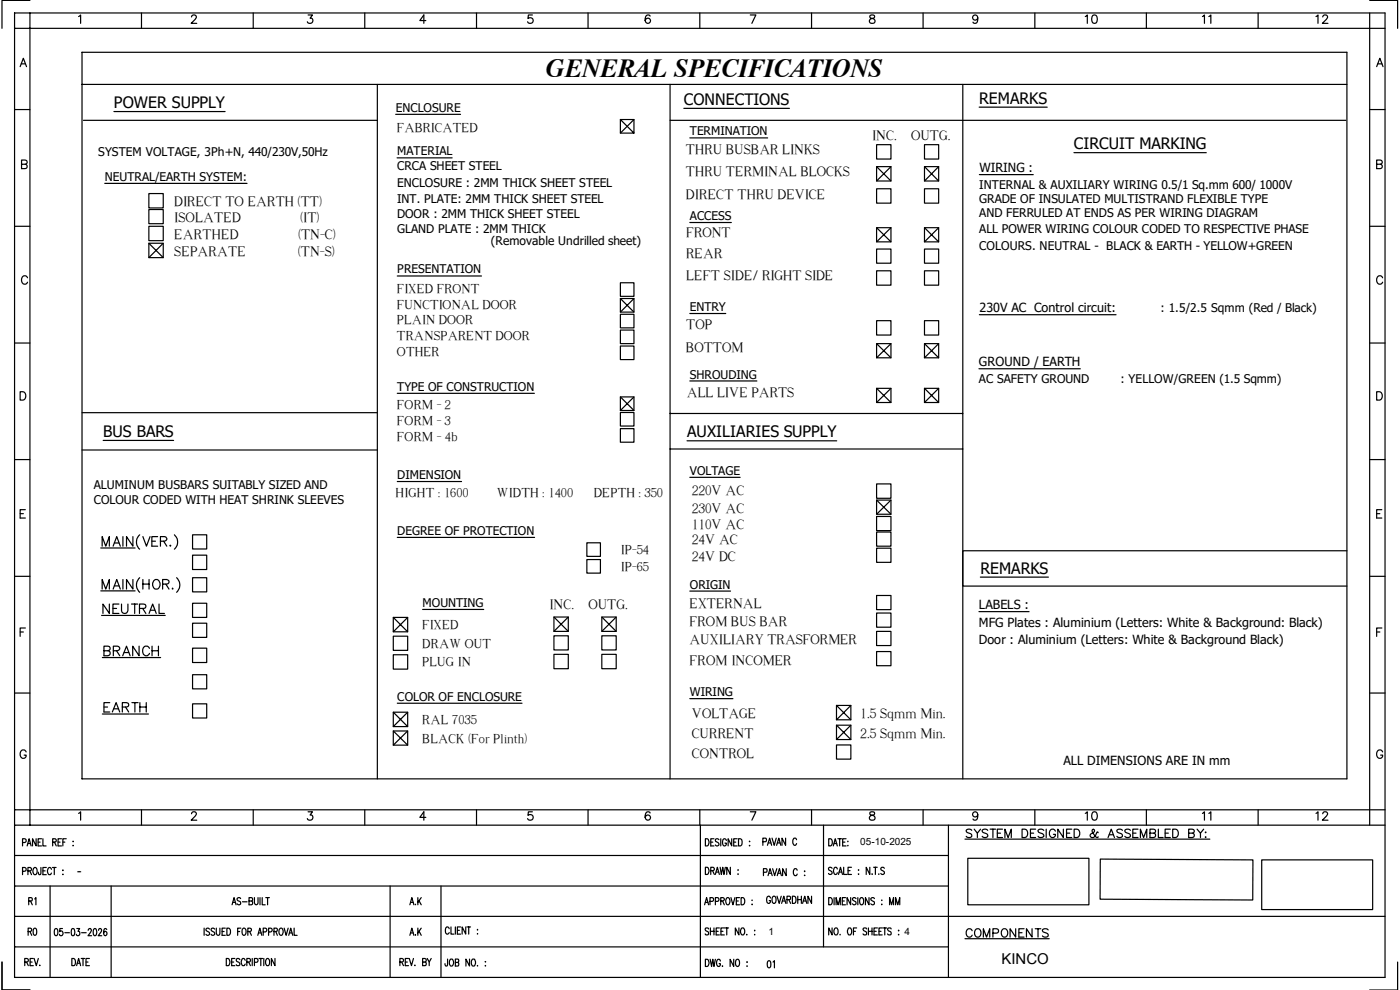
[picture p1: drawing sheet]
<svg xmlns="http://www.w3.org/2000/svg" width="297mm" height="210mm" viewBox="0 0 297 210" stroke-linecap="round" stroke-linejoin="round" font-family="sans-serif">
<g fill="none" stroke="#000" stroke-width=".25">
<path d="M3.1 6h290.7M3.1 2.8h290.7v204.5h-290.7zM4.3 14.1l.7-1.7 .6 1.7M4.5 13.5h.9M6.3 .1h-5.9v5.9M6.4 2.8v172.2M16.7 3.5l.4-.3v1.8M17.4 11.1h268.4v154.1h-268.4zM17.4 17.9h268.4M30 2.8v3.2M40.6 3.6l.4-.4 .6 .1a.55 .55 0 0 1-.2 .8l-.8 .9h1.1M53.7 2.8v3.2"/>
<path d="M65.4 3.2h.9l-.5 .7a.59 .59 0 0 1 .4 .9 .59 .59 0 0 1-1-.2M77.4 2.8v3.2M80.1 17.9v147.3M90.3 4.4h-1.2l.8-1.2v1.8M101.1 2.8v3.2M112.9 3.2h-.8l-.1 .7a.63 .63 0 0 1 1 0 .63 .63 0 0 1-.2 1 .63 .63 0 0 1-.9-.3M124.8 2.8v3.2M137.9 3.4a.52 .52 0 0 0-.7-.1 .98 .98 0 0 0 .3 1.7 .57 .57 0 0 0 .5-.6 .57 .57 0 0 0-.6-.6 .57 .57 0 0 0-.5 .6M142.2 17.9v147.3M148.5 2.8v3.2M159.2 3.2h1.2l-.9 1.8M172.2 2.8v3.2"/>
<path d="M184.6 3.3a.36 .36 0 0 0 .2 .6 .64 .64 0 0 1 .7 .2 .64 .64 0 0 1 0 .8l-.6 .1a.51 .51 0 0 1-.5-.6 .51 .51 0 0 1 .6-.5h.3a.36 .36 0 0 0 .2-.6zM195.8 2.8v3.2M204.3 17.9v147.3M207.4 3.8a.55 .55 0 0 1-.7 .4 .55 .55 0 0 1-.2-.8 .55 .55 0 0 1 .8 0 1.23 1.23 0 0 1-.4 1.6l-.4-.1-.1-.2M219.5 2.8v3.2M230.3 3.5l.4-.3v1.8M231.9 3.3a.58 .58 0 0 1 .8 .2 .9 .9 0 0 1-.6 1.5 1.14 1.14 0 0 1-.2-1.7zM243.2 2.8v3.2M255.1 3.5l.4-.3v1.8M256.5 3.5l.4-.3v1.8M266.9 2.8v3.2M279.2 3.5l.4-.3v1.8"/>
<path d="M280.6 3.6l.4-.4 .6 .1a.55 .55 0 0 1-.2 .8l-.9 .9h1.2M290.6 .1h5.9v5.9M290.6 2.8v172.2M292.1 14.1l.6-1.7 .7 1.7M292.3 13.5h.9M3.1 23.2h3.2M5.3 34.8a.47 .47 0 0 1 .5 .5 .47 .47 0 0 1-.5 .5h-.7v-1.8h.7l.4 .1 .1 .4-.2 .3h-1M17.7 25.5h62.4M22.2 38.9h30.2M24.2 23.7h23.6M83.9 24.3h13.8M84.2 33.5h11.7"/>
<path d="M131.6 25.4h2.9v2.8h-2.9v-2.8l2.9 2.8M134.5 25.4l-2.9 2.8M142.2 25.5h143.3M145.1 23h22.4M146.3 29.3h16.6M186 30.7h3v3h-3zM186 35.3h3v3.1h-3zM186 35.3l3 3.1M189 35.3l-3 3.1M196.1 30.7h3v3h-3zM196.1 35.3h3v3.1h-3zM196.1 35.3l3 3.1"/>
<path d="M199.1 35.3l-3 3.1M207.7 22.7h14.5M207.8 37h11.4M227.8 32.4h28.1M290.6 23.2h3.2M292.8 34.8a.47 .47 0 0 1 .5 .5 .47 .47 0 0 1-.5 .5h-.7v-1.8h.7l.4 .1v.4l-.1 .3h-1M3.1 48h3.2M5.8 58.9a.65 .65 0 0 0-.7-.4 .65 .65 0 0 0-.5 .7v.4a.65 .65 0 0 0 .5 .7 .65 .65 0 0 0 .7-.4M31.6 44.5h3v3h-3zM31.6 51.6h3v3.1h-3zM31.6 48h3v3.1h-3zM31.6 41.1h3v3h-3z"/>
<path d="M31.6 51.6l3 3.1M34.6 51.6l-3 3.1M84.3 58.5h17.9M131.6 60h2.9v2.9h-2.9zM146.3 47.2h8.9M186 57.4h3v3.1h-3zM186 52.8h3v3h-3zM186 48.3h3v3h-3zM186 40h3v3.1h-3zM186 48.3l3 3M189 48.3l-3 3M196.1 57.4h3v3.1h-3z"/>
<path d="M196.1 52.8h3v3h-3zM196.1 48.3h3v3h-3zM196.1 40h3v3.1h-3zM196.1 48.3l3 3M199.1 48.3l-3 3M290.6 48h3.2M293.3 58.9a.65 .65 0 0 0-.7-.4 .65 .65 0 0 0-.5 .7v.4a.65 .65 0 0 0 .5 .7 .65 .65 0 0 0 .7-.4M3.1 72.8h3.2M131.6 66.7h2.9v2.9h-2.9zM131.6 73.4h2.9v2.9h-2.9zM131.6 70h2.9v2.9h-2.9zM131.6 63.3h2.9v2.9h-2.9z"/>
<path d="M131.6 63.3l2.9 2.9M134.5 63.3l-2.9 2.9M146.3 66.5h7.7M186 72.9h3v3h-3zM186 68h3v3.1h-3zM186 72.9l3 3M189 72.9l-3 3M196.1 72.9h3v3h-3zM196.1 68h3v3.1h-3zM196.1 72.9l3 3M199.1 72.9l-3 3M207.7 78.2h21.5"/>
<path d="M207.8 66.8h29M290.6 72.8h3.2M3.1 97.5h3.2M4.3 83.1h.6a.95 .95 0 0 1 .6 .9 .95 .95 0 0 1-.6 .9h-.6zM17.4 87.5h62.7M17.4 95.5h62.7M21.9 93.4h14.9M84.3 83.4h29.1M131.6 84.2h2.9v2.9h-2.9zM131.6 90.9h2.9v2.9h-2.9zM131.6 87.5h2.9v2.9h-2.9zM131.6 84.2l2.9 2.9"/>
<path d="M134.5 84.2l-2.9 2.9M142.2 87.7h62.1M142.2 95.2h62.1M145.8 93.5h31.7M146.3 80.8h14.3M186 82.4h3v3h-3zM186 82.4l3 3M189 82.4l-3 3M196.1 82.4h3v3h-3zM196.1 82.4l3 3M199.1 82.4l-3 3M290.6 97.5h3.2"/>
<path d="M292.1 83.1h.6a.95 .95 0 0 1 .6 .9 .95 .95 0 0 1-.6 .9h-.6zM4.3 109h.7M5.4 108.1h-1.1v1.8h1.1M21.4 116.2h7.3M21.7 115.9v-2.1l.7 2.1 .8-2.1v2.1M24 115.9l.8-2.1 .7 2.1M24.3 115.2h.9M26.1 113.8v2.1M28.2 113.8v2.1l-1.4-2.1v2.1M29.6 113.5a2.04 2.04 0 0 0 0 3M30.3 113.8l.8 2.1 .7-2.1M32.2 114.8h.8"/>
<path d="M33.4 113.8h-1.2v2.1h1.2M34 114.8l1.2-.1a.43 .43 0 0 0 0-.8l-1.2-.1v2.1M34.7 114.8l.7 1.1M36.2 115.7h-.2l.2 .2v-.2M37 113.5a2.04 2.04 0 0 1 0 3M40.9 113.5h3v3h-3zM40.9 117.8h3v3h-3zM84.3 102.2h13.6M84.3 114h29.1M124.5 118.7h2.9v2.9h-2.9zM124.5 115.1h2.9v2.9h-2.9zM146.3 101.3h10.7"/>
<path d="M186 106.1h3v3h-3zM186 112.9h3v3h-3zM186 116.3h3v3h-3zM186 109.6h3v3h-3zM186 102.7h3v3h-3zM186 106.1l3 3M189 106.1l-3 3M285.7 116.8h-81.4v7.5h81.4M292.1 109h.6M293.2 108.1h-1.1v1.8h1.1M3.1 122.3h3.2M4.3 134.1h.7"/>
<path d="M5.4 133.2h-1.1v1.8M21.4 125.3h7.3M21.5 130.6h13.6M21.7 125v-2.1l.7 2.1 .8-2.1v2.1M21.7 139.5h12.4M22.1 138l1.1-.1 .2-.2-.2-.5-1.1-.1v2h.8l.4-.2v-.7l-.4-.2M23.2 128.1v2l-1.4-2v2M24 129.1h.7M24 125l.8-2.1 .7 2.1M24 138l1.2-.1a.43 .43 0 0 0 0-.7l-1.2-.1v2M24.3 124.3h.9M24.7 138l.7 1.1"/>
<path d="M25.2 128.1h-1.2v2h1.2M25.8 128.1v1.4a.68 .68 0 0 0 .7 .6 .68 .68 0 0 0 .6-.6v-1.4M26 139.1l.8-2 .8 2M26.1 122.9v2.1M26.3 138.4h1M27.9 128.1h1.3M28.2 122.9v2.1l-1.4-2.1v2.1M28.6 128.1v2M29.5 137.1v2l-1.3-2v2M29.6 129.1l1.2-.1 .1-.3v-.4l-.4-.2h-.9v2M29.6 122.6a2.08 2.08 0 0 0 0 3M30.3 129.1l.6 1"/>
<path d="M30.3 122.9v2.1M30.3 123.9h1.3M31.6 130.1l.8-2 .7 2M31.6 122.9v2.1M31.7 137.5a.71 .71 0 0 0-1.1-.3 1.23 1.23 0 0 0 .2 1.9 .8 .8 0 0 0 .9-.5M31.9 129.5h1M32.3 137.1v2M32.3 138h1.3M32.6 123.2a.75 .75 0 0 1 .8-.2 .75 .75 0 0 1 .6 .7v.5a.78 .78 0 0 1-.8 .8 .78 .78 0 0 1-.8-.8v-.5zM33.6 137.1v2M33.7 128.1v2h1.2M34.5 123.9h.9a.49 .49 0 0 0 .4-.8l-.4-.2h-.9v2.1"/>
<path d="M35.2 123.9l.7 1.1M36.6 124.8l-.1 .1h.2M37.5 122.6a2.08 2.08 0 0 1 0 3M40.9 128h3v3h-3zM40.9 137.5h3v3h-3zM40.9 122.6h3v3h-3zM40.9 132.2h3v3h-3zM83.4 131h3.1v3h-3.1zM83.4 135h3.1v3h-3.1zM83.4 138.9h3.1v3h-3.1zM83.4 131l3.1 3M86.5 131l-3.1 3"/>
<path d="M89.7 129.3h12.9M117.5 130.9h3.1v3h-3.1zM117.5 134.9h3.1v3h-3.1zM117.5 138.8h3.1v3.1h-3.1zM117.5 130.9l3.1 3M120.6 130.9l-3.1 3M127.7 130.9h3v3h-3zM127.7 134.9h3v3h-3zM127.7 138.8h3v3.1h-3zM127.7 130.9l3 3M130.7 130.9l-3 3M146.3 125.4h8.7"/>
<path d="M186 130h3v3.1h-3zM186 138.2h3v3h-3zM186 133.9h3v3h-3zM186 126.3h3v3h-3zM207.7 129.8h10.6M208 122.4h14.4M290.6 122.3h3.2M292.1 134.1h.6M293.2 133.2h-1.1v1.8M3.1 147h3.2M5.5 159.5a.65 .65 0 0 0-.7-.4 .65 .65 0 0 0-.5 .7v.4a.64 .64 0 0 0 .6 .7 .64 .64 0 0 0 .6-.7h-.4M21.7 151.5h9.8"/>
<path d="M22.1 150h.7M23.3 149.1h-1.2v1.9h1.2M23.8 151l.8-1.9 .8 1.9M24.1 150.4h1M26 150l1.1-.1 .2-.3-.1-.4-.4-.1h-.8v1.9M26.6 150l.7 1M28 149.1h1.3M28.6 149.1v1.9M29.7 150h1.3M29.7 149.1v1.9M31 149.1v1.9M40.9 149.3h3v3h-3z"/>
<path d="M40.9 143.1h3v3h-3zM83.4 151.1h3.1v3h-3.1zM83.4 155.1h3.1v3h-3.1zM83.4 151.1l3.1 3M83.4 155.1l3.1 3M84.3 149.2h26.4M86.5 151.1l-3.1 3M86.5 155.1l-3.1 3M146.3 148.2h9.2M177.5 153.8h3v3.1h-3zM177.5 149.6h3v3.1h-3zM177.5 158h3v3h-3z"/>
<path d="M177.5 149.6l3 3.1M177.5 153.8l3 3.1M180.5 149.6l-3 3.1M180.5 153.8l-3 3.1M290.6 147h3.2M293.3 159.5a.65 .65 0 0 0-.7-.4 .65 .65 0 0 0-.5 .7v.4a.64 .64 0 0 0 .6 .7 .64 .64 0 0 0 .6-.7h-.4M3.1 171.8h290.7M3.1 175h290.7M4.8 178.7h.4l.3-.1-.1-.6-.6-.1v1.6M5.8 179.5l.4-1.6 .4 1.6M5.9 178.9h.6M7.7 177.9v1.6l-.8-1.6v1.6"/>
<path d="M8.1 178.6h.4M8.8 177.9h-.7v1.6h.7M9.1 177.9v1.6h.7M11.2 178.6l.7-.1v-.4l-.2-.2h-.5v1.6M11.6 178.6l.3 .9M12.3 178.6h.4M13 177.9h-.7v1.6h.7M13.3 178.6h.5M14.1 177.9h-.8v1.6M15.5 178.4v.2zM15.5 179.3v.2zM16.7 172.6l.4-.4v1.8"/>
<path d="M30 171.8v3.2M40.6 172.6l.4-.4 .6 .2a.55 .55 0 0 1-.2 .7l-.8 .9h1.1M53.7 171.8v3.2M65.4 172.2h.9l-.5 .7a.59 .59 0 0 1 .4 .9 .59 .59 0 0 1-1-.1M77.4 171.8v3.2M90.3 173.4h-1.2l.8-1.2v1.8M101.1 171.8v3.2M112.9 172.2h-.8l-.1 .8a.63 .63 0 0 1 1 0 .63 .63 0 0 1-.2 .9 .63 .63 0 0 1-.9-.2M124.8 171.8v3.2M137.9 172.5a.52 .52 0 0 0-.7-.2 .98 .98 0 0 0 .3 1.7 .57 .57 0 0 0 .5-.6 .57 .57 0 0 0-.6-.5 .57 .57 0 0 0-.5 .5M148.5 171.8v3.2M148.6 175v32.3"/>
<path d="M149.6 177.9h.4a.93 .93 0 0 1 0 1.6h-.4zM150.8 178.6h.4M151.5 177.9h-.7v1.6h.7M152.5 178.1l-.3-.2-.4 .2v.4l.5 .2a.41 .41 0 0 1 .1 .7 .41 .41 0 0 1-.6-.2M152.9 177.9v1.6M154.1 178.3a.42 .42 0 0 0-.5-.4 .42 .42 0 0 0-.3 .6v.4a.44 .44 0 0 0 .4 .6 .44 .44 0 0 0 .4-.6h-.3M155.2 177.9v1.6l-.7-1.6v1.6M155.7 178.6h.4M156.4 177.9h-.7v1.6h.7M156.7 177.9a.81 .81 0 0 1 .8 .5 .81 .81 0 0 1-.3 1l-.5 .1zM159 179.4h.1zM159 178.4v.2z"/>
<path d="M159.2 172.2h1.2l-.9 1.8M161.8 178.6l.7-.1v-.7h-.7v1.5M162.8 179.3l.5-1.5 .4 1.5M163 178.8h.5M163.8 177.8l.5 1.5 .4-1.5M164.8 179.3l.4-1.5 .5 1.5M164.9 178.8h.6M166.7 177.8v1.5l-.8-1.5v1.5M169 178.1a.42 .42 0 0 0-.5-.3 .42 .42 0 0 0-.3 .6l.2 .8 .3 .1 .3-.4M172.2 171.8v3.2M174.7 175v25.9M175.8 177.9a.81 .81 0 0 1 .8 .5 .81 .81 0 0 1-.2 1l-.6 .1z"/>
<path d="M176.8 179.5l.4-1.6 .4 1.6M177 178.9h.5M177.8 177.9h.7M178.1 177.9v1.6M178.8 178.6h.4M179.5 177.9h-.7v1.6h.7M179.9 179.3h.1M179.9 178.4v.2zM184.6 172.3a.36 .36 0 0 0 .2 .6 .64 .64 0 0 1 .7 .2 .64 .64 0 0 1 0 .8l-.6 .1a.51 .51 0 0 1-.5-.6 .51 .51 0 0 1 .6-.4l.3-.1a.36 .36 0 0 0 .2-.6zM195.8 171.8v3.2M201.2 175v32.3M204.7 178h52"/>
<path d="M206.2 176.1a.67 .67 0 0 0-.7-.2 .67 .67 0 0 0-.5 .4l.1 .3 .9 .3 .2 .5a.78 .78 0 0 1-1.2 0M206.7 175.9l.6 .8 .7-.8M207.3 176.7v1M207.4 172.8a.55 .55 0 0 1-.7 .5 .55 .55 0 0 1-.2-.9 .55 .55 0 0 1 .8 .1 1.23 1.23 0 0 1-.4 1.5l-.4-.1-.1-.2M209.6 176.1a.67 .67 0 0 0-.7-.2 .67 .67 0 0 0-.5 .4l.1 .3 .9 .3 .2 .5a.78 .78 0 0 1-1.2 0M210.1 175.9h1.1M210.7 175.9v1.8M211.6 176.7h.7M212.7 175.9h-1.1v1.8h1.1M213.2 177.7v-1.8l.7 1.8 .6-1.8v1.8M216.8 175.9h.6a.95 .95 0 0 1 .6 .9 .95 .95 0 0 1-.6 .9h-.6zM218.6 176.7h.7"/>
<path d="M219.5 171.8v3.2M219.7 175.9h-1.1v1.8h1.1M221.4 176.1a.7 .7 0 0 0-1.2 .2l.2 .3 .8 .3 .2 .5a.84 .84 0 0 1-1.2 0M222 175.9v1.8M223.9 176.3a.65 .65 0 0 0-.7-.4 .65 .65 0 0 0-.6 .7v.4a.64 .64 0 0 0 .7 .7 .64 .64 0 0 0 .6-.7h-.4M225.6 175.9v1.8l-1.2-1.8v1.8M226.3 176.7h.6M227.4 175.9h-1.1v1.8h1.1M227.9 175.9h.6a.95 .95 0 0 1 .6 .9 .95 .95 0 0 1-.6 .9h-.6zM230.3 172.6l.4-.4v1.8M231.9 172.3a.58 .58 0 0 1 .8 .3 .9 .9 0 0 1-.6 1.4 1.14 1.14 0 0 1-.2-1.7zM233 176.7l-.1-.2-.2 .1-.2 .6a.59 .59 0 0 1-.6 .5 .59 .59 0 0 1-.6-.5l.8-.7a.36 .36 0 0 0-.2-.6l-.1 .1a1.48 1.48 0 0 0 .7 1.6l.4 .1 .1-.2"/>
<path d="M235.1 177.7l.7-1.8 .6 1.8M235.3 177.1h.9M238.1 176.1a.67 .67 0 0 0-.6-.2 .67 .67 0 0 0-.6 .4l.2 .3 .9 .3 .1 .5a.78 .78 0 0 1-1.2 0M239.8 176.1a.67 .67 0 0 0-.6-.2 .67 .67 0 0 0-.6 .4l.2 .3 .8 .3 .2 .5a.78 .78 0 0 1-1.2 0M240.3 176.7h.7M241.4 175.9h-1.1v1.8h1.1M241.9 177.7v-1.8l.7 1.8 .7-1.8v1.8M243.2 171.8v3.2M244 176.7h1l.2-.3-.1-.3-.4-.2h-.7v1.8h.7a.47 .47 0 0 0 .5-.5 .47 .47 0 0 0-.5-.5M245.7 175.9v1.8h1.1M247.2 176.7h.7M248.3 175.9h-1.1v1.8h1.1"/>
<path d="M248.8 175.9h.6a.95 .95 0 0 1 .6 .9 .95 .95 0 0 1-.6 .9h-.6zM252.2 176.7h1l.2-.3-.1-.3-.4-.2h-.7v1.8h.7a.47 .47 0 0 0 .5-.5 .47 .47 0 0 0-.5-.5M254 175.9l.7 .8 .7-.8M254.7 176.7v1M255.1 172.6l.4-.4v1.8M255.8 176.5v.2zM255.8 177.5v.2zM256.5 172.6l.4-.4v1.8M266.9 171.8v3.2M279.2 172.6l.4-.4v1.8M280.6 172.6l.4-.4 .6 .2a.55 .55 0 0 1-.2 .7l-.9 .9h1.2M3.1 181.5h198.1"/>
<path d="M3.1 188h198.1M3.1 194.4h290.7M4.8 184.8l.7-.1-.1-.6-.6-.1v1.5M5.9 184.7h.7l.1-.2-.1-.4-.7-.1v1.5M6 197.6l.6-.1 .1-.2-.1-.3-.6-.1v1.5M6.1 191.1h.7v-.6l-.7-.1v1.5M6.3 184.7l.4 .8M6.3 197.6l.4 .8M6.5 191.1l.4 .8M7.1 184.2l.2-.2a.86 .86 0 0 1 .2 1.5 .83 .83 0 0 1-.4-1.3zM7.2 197l.2-.1a.89 .89 0 0 1 0 1.5 1.15 1.15 0 0 1-.2-1.4zM7.4 190.7l.2-.3v1.5"/>
<path d="M8.7 184l-.1 1.5h-.3l-.2-.5M9.1 184.7h.5M9.8 184h-.7v1.5h.7M10.6 188v19.3M10.9 184.4l-.3-.4a.79 .79 0 0 0-.5 .8 .79 .79 0 0 0 .5 .7l.3-.3M11.1 184h.8M11.5 184v1.5M11.7 197.1l.2-.1a.89 .89 0 0 1 0 1.5 1.13 1.13 0 0 1-.2-1.4zM13.3 197h-.6v.7a.45 .45 0 0 1 .6 0 .45 .45 0 0 1 0 .6 .45 .45 0 0 1-.6 .1l-.1-.2M13.3 184.5v.2zM13.3 185.4v.1zM13.8 197.9h.9"/>
<path d="M15.2 197.1h.5l.2 .6-.1 .5-.3 .3-.3-.1v-.2zM16.3 197h.6l-.3 .6a.44 .44 0 0 1 .3 .6 .44 .44 0 0 1-.7 0M17.3 197.9h1M18.7 197.4l.1-.3a.33 .33 0 0 1 .5 0 .33 .33 0 0 1 0 .5l-.6 .9h.7M19.9 197.1h.5l.1 .6-.1 .5-.2 .3-.4-.3zM20.9 197.4l.1-.3a.35 .35 0 0 1 .4 0 .35 .35 0 0 1 .1 .5l-.7 .9h.8M22.6 197.2l-.2-.2a.92 .92 0 0 0 0 1.5 .44 .44 0 0 0 .3-.5 .44 .44 0 0 0-.6-.3l-.1 .3M23.6 188v19.3M43.3 196.9v1.5M44.5 197.1l-.3-.2-.5 .2v.3l.8 .6v.2l-.3 .2-.5-.2M45.6 197.1l-.3-.2-.4 .1-.1 .4 .6 .3 .2 .5-.3 .2-.5-.2M45.9 196.9v1.1l.3 .4 .4-.2 .1-1.3"/>
<path d="M47.1 197.6h.4M47.8 196.9h-.7v1.5h.7M48.1 196.9a.76 .76 0 0 1 .8 .8 .76 .76 0 0 1-.8 .7zM49.2 191.9l.5-1.5 .4 1.5M49.4 191.4h.5M50.4 197.6h.4M51.1 190.6l-.3-.2a.38 .38 0 0 0-.4 .1 .38 .38 0 0 0-.1 .4l.5 .3a.41 .41 0 0 1 .1 .7 .41 .41 0 0 1-.6-.2M51.1 196.9h-.7v1.5M51.4 191.3h1M51.4 197.1l.2-.2a.79 .79 0 0 1 .6 .8 .79 .79 0 0 1-.6 .7l-.2-.6zM52.6 197.6l.6-.1 .1-.5-.7-.1v1.5M53 197.6l.3 .8"/>
<path d="M53.3 191.1l.3 .3v.4l-.8 .1v-1.5l.7 .1v.6h-.7M54 190.4v1.1l.3 .4 .4-.2v-1.3M54.7 198.4l.4-1.5 .4 1.5M54.9 197.9h.5M55.2 190.4v1.5M55.6 190.4v1.5h.7M55.8 197.7l.7-.1 .1-.2-.1-.4-.7-.1v1.5M56.4 190.4h.7M56.8 190.4v1.5M57 197.7l.6-.1 .1-.2-.1-.4-.6-.1v1.5M58.1 197.6l.7-.1v-.5l-.7-.1v1.5M58.5 197.6l.3 .8"/>
<path d="M59.4 197l.1-.1a.79 .79 0 0 1 .6 .8 .79 .79 0 0 1-.6 .7 1.04 1.04 0 0 1-.1-1.4zM60.3 196.9l.4 1.5 .4-1.5M61.3 198.4l.4-1.5 .4 1.5M61.4 197.9h.5M62.4 196.9v1.5h.6M82.8 188v19.3M87 198.4l.4-1.5 .4 1.5M87 191.9l.4-1.5 .4 1.5M87.1 197.9h.6M87.1 191.4h.6M88.1 191.8h.1M88.1 198.2v.2z"/>
<path d="M88.6 190.4v1.5M88.6 196.9v1.5M88.9 197.5l.5 .9M88.9 191.1l.5 .8M89.4 196.9l-.8 1M89.4 190.4l-.8 1M93.6 188v19.3M95.3 197a.42 .42 0 0 0-.5-.4 .42 .42 0 0 0-.3 .6v.6l.3 .4h.2l.3-.4M95.7 196.6v1.6h.6M96.6 196.6v1.6M97 197.4h.5M97.7 196.6h-.7v1.6h.7"/>
<path d="M98.8 196.6v1.6l-.8-1.6v1.6M99.1 196.6h.7M99.4 196.6v1.6M101.3 198h.1M101.3 197.1v.2zM149.5 191.9l.4-1.5 .4 1.5M149.6 191.4h.6M149.6 184h.4a.93 .93 0 0 1 0 1.5h-.4zM150.3 197.1l-.2-.2h-.4l-.1 .2 .1 .3 .4 .2a.39 .39 0 0 1 .1 .6 .39 .39 0 0 1-.6-.1M150.6 191.2l.7-.1v-.6l-.7-.1v1.5M150.7 196.9v1.4M150.7 197.6h.8"/>
<path d="M150.8 184.7l.6-.1 .2-.2-.2-.3-.6-.1v1.5M151.2 184.7l.4 .8M151.5 196.9v1.4M151.8 185.5l.4-1.5 .4 1.5M151.8 191.2l.6-.1 .1-.2-.1-.4-.6-.1v1.5M151.9 197.6h.5M151.9 185h.5M152.6 196.9h-.7v1.4h.7M152.8 184l.2 1.5 .3-1.5 .3 1.5 .3-1.5M152.9 191.1h.6l.2-.3-.1-.3-.7-.1v1.5M153 197.6h.4M153.3 191.1l.4 .8"/>
<path d="M153.7 196.9h-.7v1.4h.7M153.8 196.9h.8M154.2 196.9v1.4M154.2 190.5l.1-.1a.79 .79 0 0 1 .6 .8 .79 .79 0 0 1-.6 .7 1.04 1.04 0 0 1-.1-1.4zM154.9 184v1.5l-.7-1.5v1.5M155.1 190.4l.4 1.5 .4-1.5M156.2 191.1h.4M156.5 184.6h.1zM156.5 185.4h.1zM156.8 196.9v1.4l-.8-1.4v1.4M156.9 190.4h-.7v1.5h.7M157.2 190.4a.76 .76 0 0 1 .8 .8 .76 .76 0 0 1-.8 .7z"/>
<path d="M157.4 196.9a.82 .82 0 0 1 .7 .6 .82 .82 0 0 1-.3 .8h-.2a.83 .83 0 0 1-.2-1.4zM158.4 198.2v.1zM159.6 190.9v.2zM159.6 191.8v.1zM160.1 197.3v.2zM160.1 198.2v.1zM162 185h.6v-.7h-.6v1.5M162.9 185.8l.5-1.5 .4 1.5M163.1 185.3h.6M163.4 190.5a.42 .42 0 0 0-.5-.4 .42 .42 0 0 0-.3 .6v.4a.43 .43 0 0 0 .4 .5 .43 .43 0 0 0 .4-.5h-.2M163.9 190.3l.2-.2a.84 .84 0 0 1 .3 1.5h-.1a.84 .84 0 0 1-.4-1.3zM163.9 184.3l.4 1.5 .5-1.5"/>
<path d="M164.8 190.1l.5 1.5 .4-1.5M164.9 185.8l.5-1.5 .4 1.5M165.1 185.3h.5M165.8 191.6l.5-1.5 .4 1.5M166 191.1h.5M166.8 184.3v1.5l-.8-1.5v1.5M167 190.8h.6v-.6l-.6-.1v1.5M167.3 190.8l.4 .8M168.1 190.1a.81 .81 0 0 1 .8 .5 .81 .81 0 0 1-.2 1h-.6zM169.1 184.6a.42 .42 0 0 0-.5-.3 .42 .42 0 0 0-.3 .5v.4a.42 .42 0 0 0 .3 .5 .42 .42 0 0 0 .5-.3M169.2 190.1v1.5M169.2 190.8h.8"/>
<path d="M170 190.1v1.5M170.3 191.6l.4-1.5 .5 1.5M170.4 191.1h.6M170.7 184.7v.2zM170.7 185.6v.2zM172.2 190.1v1.5l-.8-1.5v1.5M175.8 190.4a.76 .76 0 0 1 .8 .8 .76 .76 0 0 1-.8 .7zM176.5 196.9v1.4l-.7-1.4v1.4M176.5 184.2l-.3-.2-.4 .2 .1 .4 .4 .2a.4 .4 0 0 1 .2 .6 .4 .4 0 0 1-.6 0l-.1-.1M177 190.4v1.5M177.2 196.9a.82 .82 0 0 1 .7 .6 .82 .82 0 0 1-.3 .8h-.1a.83 .83 0 0 1-.3-1.4zM177.4 191.9v-1.5l.4 1.5 .5-1.5v1.5"/>
<path d="M177.6 184.4l-.2-.4a.79 .79 0 0 0-.6 .7 .79 .79 0 0 0 .6 .8l.2-.4M177.9 185.5l.4-1.5 .4 1.5M178 185h.6M178.2 198.2v.1zM178.7 191.1h.4M179 184v1.5h.7M179.4 190.4h-.7v1.5h.7M179.9 184.7h.4M180 196.9h.1a.82 .82 0 0 1 .7 .6 .82 .82 0 0 1-.3 .8h-.4a1.02 1.02 0 0 1-.1-1.4zM180.5 190.4v1.5l-.8-1.5v1.5M180.6 184h-.7v1.5h.7M181.1 197.6h.4"/>
<path d="M181.6 190.6l-.3-.2-.5 .2 .1 .3 .7 .6v.2l-.3 .2-.5-.2M181.7 196.9h-.6v1.4M182 190.4v1.5M182.1 184.6h.1zM182.1 185.4h.1zM182.5 190.6l.2-.2a.82 .82 0 0 1 .6 .6 .82 .82 0 0 1-.3 .9h-.1a.84 .84 0 0 1-.4-1.3zM183.9 197.1l-.3-.2h-.4l-.1 .2 .1 .3 .4 .2a.41 .41 0 0 1 .1 .7 .41 .41 0 0 1-.6-.2M184.2 197.6h.8M184.2 196.9v1.4M184.4 190.4v1.5l-.8-1.5v1.5M184.5 184v1.5l-.7-1.5v1.5M185 185.4h.1z"/>
<path d="M185 196.9v1.4M185.3 184h.8M185.4 197.6h.5M185.5 190.6l-.2-.2-.6 .2 .1 .3 .6 .4v.6h-.4l-.3-.2M185.7 184v1.5M186.1 196.9h-.7v1.4h.7M186.4 185.4h.1M186.5 197.6h.4M187.1 190.9v.2zM187.1 191.8v.1zM187.2 196.9h-.7v1.4h.7M187.3 196.9h.8"/>
<path d="M187.6 184.2l-.2-.2-.5 .2 .1 .4 .6 .3a.38 .38 0 0 1-.2 .6l-.5-.2M187.7 196.9v1.4M188.7 191.9v-1.5l.4 1.5 .5-1.5v1.5M189.1 197.1l-.3-.2h-.4l-.1 .2 .1 .3 .4 .2a.41 .41 0 0 1 .2 .7 .41 .41 0 0 1-.7-.2M190 191.9v-1.5l.5 1.5 .4-1.5v1.5M190.6 197.3v.2zM190.6 198.2v.1zM204.7 199.1h17.9M205.3 182.1h25.7v9.8h-25.7zM206.2 197.4a.65 .65 0 0 0-.7-.4 .65 .65 0 0 0-.5 .7v.4a.65 .65 0 0 0 .5 .7 .65 .65 0 0 0 .7-.4M206.9 197.3a.66 .66 0 0 1 .8-.3 .66 .66 0 0 1 .4 .7v.4a.68 .68 0 0 1-.7 .7 .68 .68 0 0 1-.6-.7zM208.6 198.8v-1.8l.7 1.8 .7-1.8v1.8"/>
<path d="M210.7 198h.7a.47 .47 0 0 0 .5-.5 .47 .47 0 0 0-.5-.5h-.7v1.8M212.6 197.3a.66 .66 0 0 1 .7-.3 .66 .66 0 0 1 .5 .7v.4a.68 .68 0 0 1-.7 .7 .68 .68 0 0 1-.7-.7zM215.5 197v1.8l-1.2-1.8v1.8M216.2 197.9h.6M217.3 197h-1.1v1.8h1.1M218.9 197v1.8l-1.1-1.8v1.8M219.6 197h1.2M220.2 197v1.8M222.4 197.3a.71 .71 0 0 0-1.3 .1l.2 .3 .9 .3 .2 .5a.82 .82 0 0 1-1.3 0M233.4 182.2l32.4 .2v8.5l-32.4-.1zM267.7 182.4h23.5v10.6h-23.5zM.4 204.1v5.9h5.9"/>
<path d="M3.1 200.9h198.1M5.2 204.1l.7-.1 .1-.5-.3-.2h-.5v1.6M5.6 204.1l.4 .8M6.4 204.1h.4M7.1 203.3h-.7v1.6h.7M7.2 203.3l.5 1.6 .4-1.6M8.4 204.7v.2zM15.2 203.3a.84 .84 0 0 1 .8 .6 .84 .84 0 0 1-.2 .9l-.6 .1zM16.3 204.9l.4-1.6 .4 1.6M16.4 204.3h.5M17.2 203.3h.7M17.6 203.3v1.6"/>
<path d="M18.2 204.1h.5M19 203.3h-.8v1.6h.8M48 203.3h.4a.93 .93 0 0 1 0 1.6h-.4zM49.1 204.1h.5M49.8 203.3h-.7v1.6h.7M50.9 203.6a.38 .38 0 0 0-.5-.3 .38 .38 0 0 0-.2 .5l.5 .3a.41 .41 0 0 1 .1 .7 .41 .41 0 0 1-.7-.2M52 203.7l-.3-.4a.86 .86 0 0 0-.2 1.6l.4-.1 .1-.3M52.4 204.1l.6-.1v-.6l-.6-.1v1.6M52.7 204.1l.4 .8M53.5 203.3v1.6M54 204.1h.6l.1-.3-.1-.4-.6-.1v1.6M54.9 203.3h.8"/>
<path d="M55.3 203.3v1.6M56 203.3v1.6M56.6 203.4l.1-.1a.9 .9 0 0 1 .2 1.6 .82 .82 0 0 1-.6-.7 .82 .82 0 0 1 .3-.8zM58.3 203.3v1.6l-.7-1.6v1.6M84.8 204.1l.7-.1 .1-.5-.3-.2h-.5v1.6M85.2 204.1l.4 .8M86 204.1h.4M86.7 203.3h-.7v1.6h.7M86.8 203.3l.5 1.6 .4-1.6M88 204.7v.2zM89.7 204.1h.4l.3-.2v-.4l-.3-.2h-.4v1.6l.7-.2v-.5l-.3-.1M90.6 203.3l.5 .8v.8"/>
<path d="M91.5 203.3l-.4 .8M95 203.5l-.1 1.4h-.4l-.1-.5M95.5 203.5h.2a.76 .76 0 0 1 .5 .7 .76 .76 0 0 1-.5 .7 1.02 1.02 0 0 1-.2-1.4zM96.6 204.2l.6-.1v-.6h-.6v1.4h.5l.2-.2v-.4l-.2-.1M99.6 203.5v1.4l-.8-1.4v1.4M100.2 203.5h.3a.95 .95 0 0 1 0 1.4 .82 .82 0 0 1-.6-.6 .82 .82 0 0 1 .3-.8zM101.3 204.8v.1zM102.9 204h.1zM102.9 204.9h.1zM149.6 203.5h.4a.93 .93 0 0 1 0 1.5h-.4zM150.7 203.5l.3 1.5 .2-1.5 .3 1.5 .3-1.5M152.8 203.9a.42 .42 0 0 0-.5-.4 .42 .42 0 0 0-.3 .6l.1 .6 .3 .3 .4-.2v-.4h-.2"/>
<path d="M153.2 204.9h.1zM155.7 203.5v1.5l-.8-1.5v1.5M156.3 203.6l.1-.1a.82 .82 0 0 1 .5 .8 .82 .82 0 0 1-.5 .7 1.04 1.04 0 0 1-.1-1.4zM158.4 204.1h.1zM158.4 204.9h.1zM162.9 203.9l.2-.1a.89 .89 0 0 1 0 1.5 1.13 1.13 0 0 1-.2-1.4zM164 204.1l.3-.3v1.5M213.7 203.1a.67 .67 0 0 0-.6-.3 .67 .67 0 0 0-.6 .5l.2 .2 .8 .4 .2 .5a.71 .71 0 0 1-1.2 0M214.2 202.9v1.8M214.9 203.7h.7M216 202.9h-1.1v1.8h1.1M216.5 204.7v-1.8l.7 1.8 .7-1.8v1.8"/>
<path d="M218.6 203.7h.6M219.7 202.9h-1.1v1.8h1.1M221.4 202.9v1.8l-1.2-1.8v1.8M223.2 203.1a.67 .67 0 0 0-.6-.3 .67 .67 0 0 0-.6 .5l.2 .2 .9 .4 .1 .5a.71 .71 0 0 1-1.2 0M296.5 204.1v5.9h-5.9"/>
</g>
<path d="M212.5 201.6h13.4v3.9h-13.4z" fill="#fff"/>
<text font-size="5.5" x="115.8" y="16.3">GENERAL SPECIFICATIONS</text>
<g font-size="3.3">
<text x="24.2" y="23">POWER SUPPLY</text>
<text x="145.1" y="22.3">CONNECTIONS</text>
<text x="207.7" y="22.1">REMARKS</text>
<text x="227.8" y="31.7">CIRCUIT MARKING</text>
<text x="21.9" y="92.7">BUS BARS</text>
<text x="145.8" y="92.8">AUXILIARIES SUPPLY</text>
<text x="208" y="121.8">REMARKS</text>
</g>
<text font-size="3.2" x="212.5" y="204.5">KINCO</text>
<g font-size="3">
<text x="185.1" y="29.7">INC.</text>
<text x="193.4" y="29.7">OUTG.</text>
<text x="145.6" y="32.7">THRU BUSBAR LINKS</text>
<text x="145.6" y="37.4">THRU TERMINAL BLOCKS</text>
<text x="37" y="43.7">DIRECT TO EARTH (TT)</text>
<text x="37" y="47">ISOLATED</text>
<text x="63.8" y="47">(IT)</text>
<text x="145.6" y="42.1">DIRECT THRU DEVICE</text>
<text x="37" y="50.6">EARTHED</text>
<text x="63.4" y="50.6">(TN-C)</text>
<text x="145.6" y="50.3">FRONT</text>
<text x="37" y="54.2">SEPARATE</text>
<text x="63.3" y="54.2">(TN-S)</text>
<text x="145.6" y="59.5">LEFT SIDE/ RIGHT SIDE</text>
<text x="145.6" y="54.7">REAR</text>
<text x="145.6" y="69.9">TOP</text>
<text x="145.5" y="74.8">BOTTOM</text>
<text x="145.8" y="84.3">ALL LIVE PARTS</text>
<text x="146.8" y="105">220V AC</text>
<text x="146.8" y="108.8">230V AC</text>
<text x="146.8" y="112.2">110V AC</text>
<text x="146.8" y="115.5">24V AC</text>
<text x="146.8" y="119">24V DC</text>
<text x="116.6" y="129.2">INC.</text>
<text x="124.9" y="129.2">OUTG.</text>
<text x="146.3" y="129.1">EXTERNAL</text>
<text x="146.3" y="132.8">FROM BUS BAR</text>
<text x="146.3" y="136.7">AUXILIARY TRASFORMER</text>
<text x="146.3" y="141">FROM INCOMER</text>
<text x="146.8" y="152.4">VOLTAGE</text>
<text x="182.6" y="152.4">1.5 Sqmm Min.</text>
<text x="146.8" y="156.6">CURRENT</text>
<text x="146.8" y="160.8">CONTROL</text>
<text x="182.6" y="156.5">2.5 Sqmm Min.</text>
</g>
<g font-size="2.8">
<text x="84.3" y="28">FABRICATED</text>
<text x="84.3" y="65.4">FUNCTIONAL DOOR</text>
<text x="84.3" y="62.1">FIXED FRONT</text>
<text x="84.3" y="68.8">PLAIN DOOR</text>
<text x="84.3" y="72.1">TRANSPARENT DOOR</text>
<text x="84.3" y="75.5">OTHER</text>
<text x="84.3" y="86.9">FORM - 2</text>
<text x="84.3" y="90.2">FORM - 3</text>
<text x="84.3" y="93.6">FORM - 4b</text>
<text x="84" y="105.5">HIGHT : 1600</text>
<text x="105.5" y="105.5">WIDTH : 1400</text>
<text x="126" y="105.5">DEPTH : 350</text>
<text x="131.8" y="117.5">IP-54</text>
<text x="131.8" y="121">IP-65</text>
<text x="89.7" y="133.4">FIXED</text>
<text x="89.7" y="137.5">DRAW OUT</text>
<text x="89.7" y="141.4">PLUG IN</text>
<text x="89.7" y="153.5">RAL 7035</text>
<text x="89.7" y="157.6">BLACK (For Plinth)</text>
<text x="16.3" y="185.6">-</text>
</g>
<g font-size="2.7">
<text x="207.8" y="36.5">WIRING :</text>
<text x="207.8" y="66.2">230V AC Control circuit:</text>
<text x="207.7" y="77.7">GROUND / EARTH</text>
<text x="207.7" y="129.2">LABELS :</text>
<text x="207.7" y="133.1">MFG Plates : Aluminium (Letters: White &amp; Background: Black)</text>
<text x="207.7" y="136.6">Door : Aluminium (Letters: White &amp; Background Black)</text>
<text x="225.6" y="162.3">ALL DIMENSIONS ARE IN mm</text>
</g>
<g font-size="2.5">
<text x="83.9" y="23.7">ENCLOSURE</text>
<text x="146.3" y="28.7">TERMINATION</text>
<text x="20.8" y="33.1">SYSTEM VOLTAGE, 3Ph+N, 440/230V,50Hz</text>
<text x="84.2" y="32.9">MATERIAL</text>
<text x="22.2" y="38.4">NEUTRAL/EARTH SYSTEM:</text>
<text x="84.2" y="36.2">CRCA SHEET STEEL</text>
<text x="84.2" y="39.6">ENCLOSURE : 2MM THICK SHEET STEEL</text>
<text x="207.7" y="40">INTERNAL &amp; AUXILIARY WIRING 0.5/1 Sq.mm 600/ 1000V</text>
<text x="84.2" y="46.2">DOOR : 2MM THICK SHEET STEEL</text>
<text x="84.2" y="43">INT. PLATE: 2MM THICK SHEET STEEL</text>
<text x="146.3" y="46.7">ACCESS</text>
<text x="207.7" y="46.1">AND FERRULED AT ENDS AS PER WIRING DIAGRAM</text>
<text x="207.7" y="43.1">GRADE OF INSULATED MULTISTRAND FLEXIBLE TYPE</text>
<text x="84.2" y="49.4">GLAND PLATE : 2MM THICK</text>
<text x="104.1" y="52">(Removable Undrilled sheet)</text>
<text x="207.7" y="53">COLOURS. NEUTRAL - BLACK &amp; EARTH - YELLOW+GREEN</text>
<text x="207.7" y="49.5">ALL POWER WIRING COLOUR CODED TO RESPECTIVE PHASE</text>
<text x="84.3" y="58">PRESENTATION</text>
<text x="146.3" y="66">ENTRY</text>
<text x="246.2" y="66.2">: 1.5/2.5 Sqmm (Red / Black)</text>
<text x="84.3" y="82.9">TYPE OF CONSTRUCTION</text>
<text x="146.3" y="80.3">SHROUDING</text>
<text x="207.7" y="81.2">AC SAFETY GROUND</text>
<text x="237.7" y="81.2">: YELLOW/GREEN (1.5 Sqmm)</text>
<text x="84.3" y="101.6">DIMENSION</text>
<text x="146.3" y="100.8">VOLTAGE</text>
<text x="19.9" y="106.8">COLOUR CODED WITH HEAT SHRINK SLEEVES</text>
<text x="19.9" y="103.7">ALUMINUM BUSBARS SUITABLY SIZED AND</text>
<text x="84.3" y="113.5">DEGREE OF PROTECTION</text>
<text x="146.3" y="124.9">ORIGIN</text>
<text x="89.7" y="128.8">MOUNTING</text>
<text x="84.3" y="148.7">COLOR OF ENCLOSURE</text>
<text x="146.3" y="147.7">WIRING</text>
</g>
<g font-size="2.1">
<text x="182.5" y="179.3">05-10-2025</text>
<text x="163.1" y="198.4">1</text>
<text x="191.9" y="198.4">4</text>
</g>
</svg>
